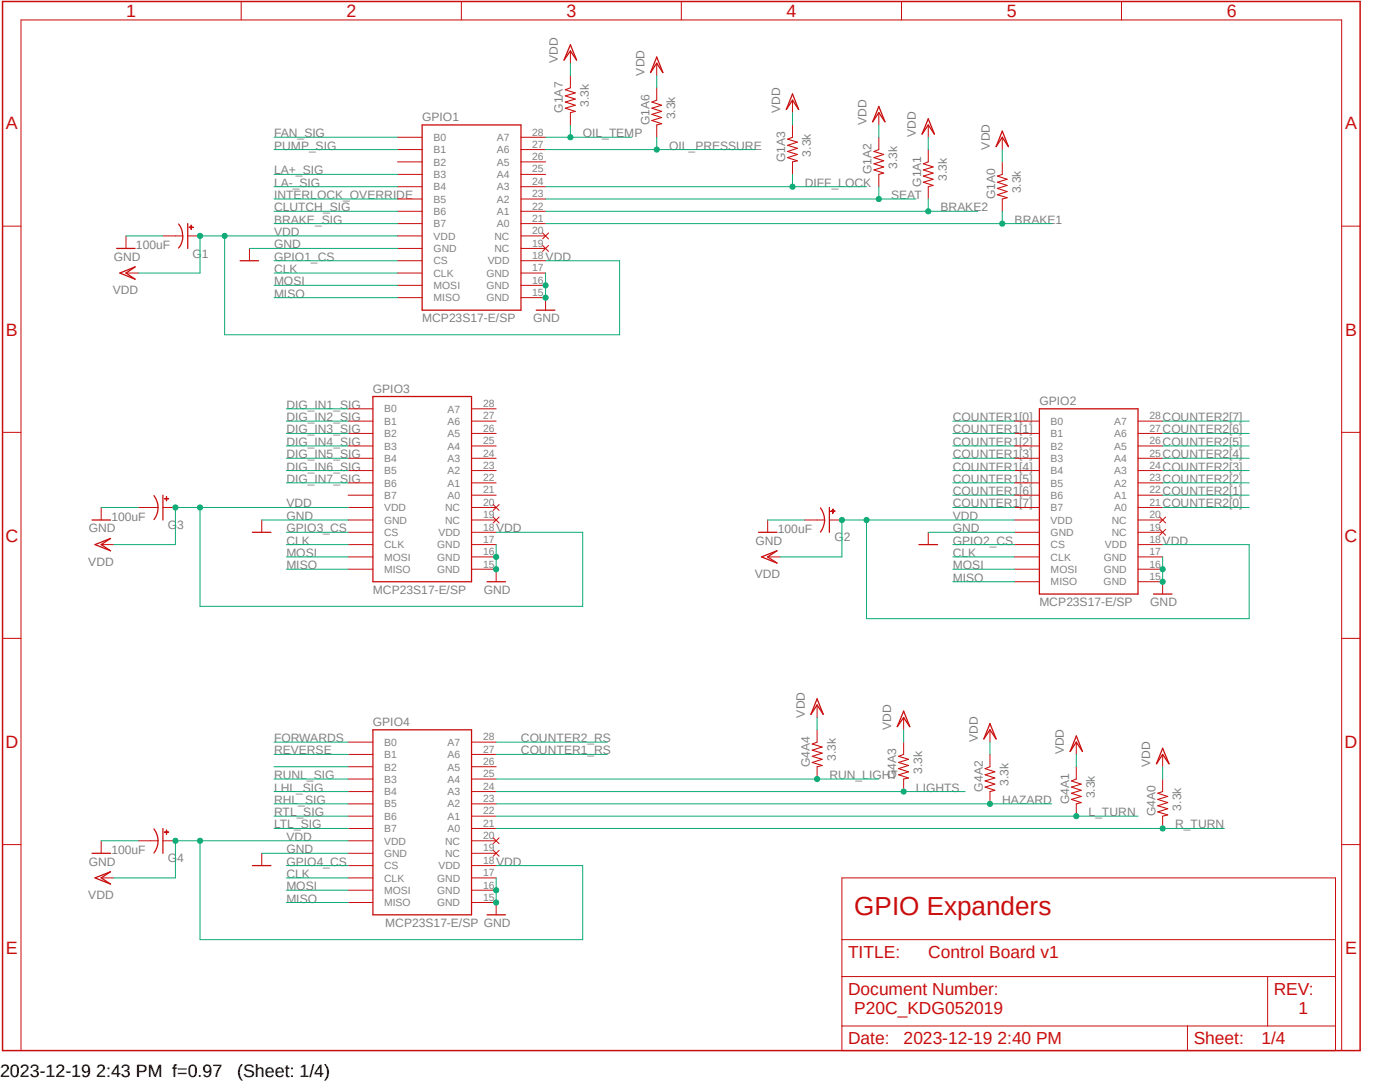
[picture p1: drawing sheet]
<svg xmlns="http://www.w3.org/2000/svg" width="279mm" height="216mm" viewBox="0 0 279 216" stroke-linecap="round" stroke-linejoin="round" font-family="sans-serif">
<path d="M0 0l271.8 210.2M271.8 0l-271.8 210.2" fill="none" stroke="#fff" stroke-width=".2"/>
<path d="M35.6 44.7a3.8 3.8 0 0 1 0 4.8M37.5 44.6v5M47.9 52h3.7M107 61.9h3.7" fill="none" stroke="#c90d0c" stroke-width=".25"/>
<g fill="none" stroke="#c90d0c" stroke-width=".2">
<path d="M48.1 .3v3.7M92.1 .3v3.7M136 .3v3.7M179.9 .3v3.7M223.8 .3v3.7M.5 45.1h3.7M35 47.1h1.4M49.8 49.6v2.4M108.9 59.4v2.5M267.8 45.1h3.6M.5 86.3h3.7M267.8 86.3h3.6"/>
<path d="M.5 127.4h3.7M267.8 127.4h3.6M.5 168.5h3.7M168 175.2h98.5v34.4h-98.5zM267.8 168.5h3.6M168 194.9h98.5M168 187.5h98.5M253 194.9v9.8M4.2 209.6v-205.6h263.6v205.6M168 204.7h98.5M237 204.7v4.9"/>
</g>
<path d="M.5 .3h270.9v209.3h-270.9z" fill="none" stroke="#c90d0c" stroke-width=".3"/>
<path d="M38.1 44.9l.1 .9z" fill-rule="evenodd" fill="#c90d0c"/>
<path d="M38.1 44.9l.1 .9z" fill="none" stroke="#c90d0c" stroke-width=".2"/>
<path d="M37.7 45.3l.9 .1z" fill-rule="evenodd" fill="#c90d0c"/>
<g fill="none" stroke="#c90d0c" stroke-width=".2">
<path d="M113.8 10.2v2.4M113.8 15.1v2.4M131.1 12.6v2.5M131.1 17.5v2.5M158.2 20v2.5M79.3 27.4h4.9M79.3 29.8h4.9M79.3 32.3h4.9M79.3 34.8h4.9M79.3 37.3h4.9M79.3 39.7h4.9M104 27.4h4.9"/>
<path d="M104 29.8h4.9M104 32.3h4.9M104 34.8h4.9M104 37.3h4.9M104 39.7h4.9M113.8 22.5v2.4M131.1 24.9v2.5M158.2 24.9v2.5M158.2 32.3v2.5M175.4 22.5v2.4M175.4 27.4v2.4M175.4 34.8v2.5"/>
<path d="M185.3 24.9v2.5M185.3 29.8v2.5M185.3 37.3v2.4M200 27.4v2.4M200 32.3v2.5M200 39.7v2.5M25.1 54.5h2.5M25.1 47.1v2.5M32.5 47.1h2.5M37.5 47.1h2.4M37.7 45.3l.9 .1zM79.3 47.1h4.9"/>
<path d="M79.3 54.5h4.9M79.3 42.2h4.9M79.3 44.6h4.9M79.3 49.6h4.9M79.3 52h4.9M79.3 56.9h4.9M79.3 59.4h4.9M104 47.1h4.9M104 54.5h4.9M104 42.2h4.9M104 44.6h4.9M104 49.6h4.9"/>
<path d="M104 52h4.9M104 56.9h4.9M104 59.4h4.9M108.3 49l1.2 1.2M108.3 46.5l1.2 1.2M109.5 49l-1.2 1.2M109.5 46.5l-1.2 1.2M69.5 81.6h4.9M69.5 84h4.9M69.5 86.5h4.9M69.5 89h4.9M69.5 91.4h4.9"/>
<path d="M69.5 93.9h4.9M69.5 96.4h4.9M69.5 98.8h4.9M94.1 81.6h4.9M94.1 84h4.9M94.1 86.5h4.9M94.1 89h4.9M94.1 91.4h4.9M94.1 93.9h4.9M94.1 96.4h4.9M94.1 98.8h4.9M202.5 84h4.9"/>
<path d="M202.5 86.5h4.9M202.5 89h4.9M202.5 91.4h4.9M202.5 93.9h4.9M202.5 96.4h4.9M202.5 98.8h4.9M227.1 84h4.9M227.1 86.5h4.9M227.1 89h4.9M227.1 91.4h4.9M227.1 93.9h4.9M227.1 96.4h4.9"/>
<path d="M227.1 98.8h4.9M52.2 103.8v2.4M69.5 101.3h4.9M69.5 103.8h4.9M69.5 106.2h4.9M69.5 108.7h4.9M69.5 111.1h4.9M69.5 113.6h4.9M94.1 113.6h4.9v2.5M94.1 101.3h4.9M94.1 103.8h4.9M94.1 106.2h4.9"/>
<path d="M94.1 108.7h4.9M94.1 111.1h4.9M98.4 103.2l1.2 1.2M98.4 100.7l1.2 1.2M99.6 103.2l-1.2 1.2M99.6 100.7l-1.2 1.2M163.1 103.8h1.4M185.3 106.2v2.5M202.5 101.3h4.9M202.5 103.8h4.9M202.5 106.2h4.9M202.5 108.7h4.9"/>
<path d="M202.5 111.1h4.9M202.5 113.6h4.9M202.5 116.1h4.9M227.1 116.1h4.9v2.4M227.1 101.3h4.9M227.1 103.8h4.9M227.1 106.2h4.9M227.1 108.7h4.9M227.1 111.1h4.9M227.1 113.6h4.9M231.4 105.6l1.2 1.2M231.4 103.2l1.2 1.2"/>
<path d="M232.6 105.6l-1.2 1.2M232.6 103.2l-1.2 1.2"/>
</g>
<g fill="none" stroke="#c90d0c" stroke-width=".25">
<path d="M113.8 8.9l1.3 3.1-1.3-1.8-1.2 1.8zM131.1 11.4l1.2 3.1-1.2-1.9-1.3 1.9zM158.2 18.8l1.2 3-1.2-1.8-1.3 1.8zM84.2 24.9h19.8v37h-19.8zM175.4 21.3l1.2 3-1.2-1.8-1.2 1.8zM185.3 23.7l1.2 3.1-1.2-1.9-1.3 1.9zM200 26.2l1.3 3.1-1.3-1.9-1.2 1.9zM23.3 49.6h3.7M23.9 54.5l3.1-1.2-1.9 1.2 1.9 1.2zM74.4 79.1h19.7v37h-19.7zM207.4 81.6h19.7v36.9h-19.7zM50.4 106.2h3.7"/>
<path d="M97.2 116.1h3.7M163.7 101.3a4.1 4.1 0 0 1 .8 2.5M164.6 103.8a4.6 4.6 0 0 1-.9 2.4M165.5 101.3v4.9M183.4 108.7h3.7M230.2 118.5h3.7"/>
</g>
<path d="M113.8 17.5l-1 .4 2 .6-2 .6 2 .7-2 .6 2 .6-2 .6 2 .6-1 .3M131.1 20l-1 .4 1.9 .6-1.9 .6 1.9 .6-1.9 .6 1.9 .7-1.9 .5 1.9 .7-.9 .2M158.2 27.4l-1 .4 1.9 .6-1.9 .6 1.9 .6-1.9 .6 1.9 .6-1.9 .7 1.9 .6-.9 .2M175.4 29.8l-1 .4 2 .6-2 .7 2 .6-2 .6 2 .6-2 .6 2 .6-1 .3M185.3 32.3l-1 .4 1.9 .6-1.9 .6 1.9 .6-1.9 .6 1.9 .7-1.9 .6 1.9 .6-.9 .3M200 34.8l-.9 .3 1.9 .7-1.9 .6 1.9 .6-1.9 .6 1.9 .6-1.9 .7 1.9 .6-1 .2" fill="none" stroke="#c90d0c" stroke-width=".21"/>
<path d="M166.2 101.6l.1 .8z" fill-rule="evenodd" fill="#c90d0c"/>
<path d="M166.2 101.6l.1 .8z" fill="none" stroke="#c90d0c" stroke-width=".2"/>
<path d="M165.8 101.9l.9 .1z" fill-rule="evenodd" fill="#c90d0c"/>
<path d="M30.1 101.3h1.4M153.2 111.1h2.5M153.2 103.8v2.4M160.6 103.8h2.5M165.5 103.8h2.5M165.8 101.9l.9 .1z" fill="none" stroke="#c90d0c" stroke-width=".2"/>
<path d="M30.7 98.9a4 4 0 0 1 0 4.8M32.5 98.8v5M151.4 106.2h3.7M152 111.1l3.1-1.2-1.9 1.2 1.9 1.3z" fill="none" stroke="#c90d0c" stroke-width=".25"/>
<path d="M33.2 99.1l.1 .8z" fill-rule="evenodd" fill="#c90d0c"/>
<path d="M33.2 99.1l.1 .8z" fill="none" stroke="#c90d0c" stroke-width=".2"/>
<path d="M32.8 99.5l.9 .1z" fill-rule="evenodd" fill="#c90d0c"/>
<g fill="none" stroke="#c90d0c" stroke-width=".2">
<path d="M32.8 99.5l.9 .1zM20.2 108.7h2.5M20.2 101.3v2.5M27.6 101.3h2.5M32.5 101.3h2.5M69.5 148.1h4.9M69.5 150.5h4.9M69.5 153h4.9M69.5 155.4h4.9M69.5 157.9h4.9M94.1 148.1h4.9M94.1 150.5h4.9"/>
<path d="M94.1 153h4.9M94.1 155.4h4.9M94.1 157.9h4.9M30.1 167.8h1.4M52.2 170.3v2.4M69.5 160.4h4.9M69.5 162.9h4.9M69.5 165.3h4.9M69.5 167.8h4.9M69.5 170.3h4.9M69.5 172.7h4.9M69.5 175.2h4.9"/>
<path d="M69.5 177.6h4.9M94.1 160.4h4.9M94.1 162.9h4.9M94.1 165.3h4.9M94.1 167.8h4.9M94.1 170.3h4.9M94.1 172.7h4.9M94.1 175.2h4.9M94.1 177.6h4.9M98.4 169.7l1.2 1.2M98.4 167.2l1.2 1.2M99.6 169.7l-1.2 1.2"/>
<path d="M99.6 167.2l-1.2 1.2M69.5 180.1h4.9M94.1 180.1h4.9v2.4"/>
</g>
<path d="M18.4 103.8h3.7M19 108.7l3.1-1.3-1.9 1.3 1.9 1.2zM74.4 145.6h19.7v36.9h-19.7zM30.7 165.4a4 4 0 0 1 0 4.8M32.5 165.3v5M50.4 172.7h3.7M97.2 182.5h3.7" fill="none" stroke="#c90d0c" stroke-width=".25"/>
<path d="M33.2 165.6l.1 .9z" fill-rule="evenodd" fill="#c90d0c"/>
<path d="M33.2 165.6l.1 .9z" fill="none" stroke="#c90d0c" stroke-width=".2"/>
<path d="M32.8 166l.9 .1z" fill-rule="evenodd" fill="#c90d0c"/>
<g fill="none" stroke="#c90d0c" stroke-width=".2">
<path d="M163.1 140.7v2.5M163.1 145.6v2.5M163.1 153v2.4M180.3 143.2v2.4M180.3 148.1v2.4M180.3 155.4v2.5M197.6 145.6v2.5M197.6 150.5v2.5M197.6 157.9v2.5M214.8 148.1v2.4M214.8 153v2.4M232 150.5v2.5"/>
<path d="M232 155.4v2.5M20.2 175.2h2.5M20.2 167.8v2.5M27.6 167.8h2.5M32.5 167.8h2.5M32.8 166l.9 .1zM214.8 160.4v2.5M232 162.9v2.4"/>
</g>
<path d="M163.1 139.4l1.2 3.1-1.2-1.8-1.3 1.8zM180.3 141.9l1.3 3.1-1.3-1.8-1.2 1.8zM197.6 144.4l1.2 3-1.2-1.8-1.3 1.8zM214.8 146.9l1.2 3-1.2-1.8-1.2 1.8zM232 149.3l1.3 3.1-1.3-1.9-1.2 1.9zM18.4 170.3h3.7M19 175.2l3.1-1.3-1.9 1.3 1.9 1.2z" fill="none" stroke="#c90d0c" stroke-width=".25"/>
<path d="M163.1 148.1l-1 .4 2 .6-2 .6 2 .6-2 .6 2 .6-2 .6 2 .6-1 .3M180.3 150.5l-1 .4 2 .6-2 .6 2 .6-2 .7 2 .6-2 .6 2 .6-1 .2M197.6 153l-1 .4 1.9 .6-1.9 .6 1.9 .6-1.9 .6 1.9 .7-1.9 .6 1.9 .6-.9 .2M214.8 155.4l-1 .4 2 .7-2 .6 2 .6-2 .6 2 .6-2 .6 2 .6-1 .3M232 157.9l-.9 .4 1.9 .6-1.9 .6 1.9 .6-1.9 .7 1.9 .6-1.9 .6 1.9 .6-1 .3" fill="none" stroke="#c90d0c" stroke-width=".21"/>
<path d="M108.9 54.5v2.4" fill="none" stroke="#0dab76" stroke-width=".2"/>
<circle cx="108.9" cy="59.4" r=".51" fill="#0dab76"/>
<g fill="none" stroke="#0dab76" stroke-width=".2">
<path d="M108.9 56.9v2.5"/>
<circle cx="108.9" cy="59.4" r=".51"/>
</g>
<circle cx="108.9" cy="56.9" r=".51" fill="#0dab76"/>
<g fill="none" stroke="#0dab76" stroke-width=".2">
<path d="M25.1 47.1h7.4M49.8 49.6h29.5M232 111.1v2.5"/>
<circle cx="108.9" cy="56.9" r=".51"/>
</g>
<circle cx="232" cy="116.1" r=".51" fill="#0dab76"/>
<g fill="none" stroke="#0dab76" stroke-width=".2">
<path d="M232 113.6v2.5"/>
<circle cx="232" cy="116.1" r=".51"/>
</g>
<circle cx="232" cy="113.6" r=".51" fill="#0dab76"/>
<g fill="none" stroke="#0dab76" stroke-width=".2">
<path d="M99 108.7v2.4M185.3 106.2h17.2"/>
<circle cx="232" cy="113.6" r=".51"/>
</g>
<circle cx="99" cy="113.6" r=".51" fill="#0dab76"/>
<g fill="none" stroke="#0dab76" stroke-width=".2">
<path d="M99 111.1v2.5"/>
<circle cx="99" cy="113.6" r=".51"/>
</g>
<circle cx="99" cy="111.1" r=".51" fill="#0dab76"/>
<g fill="none" stroke="#0dab76" stroke-width=".2">
<path d="M20.2 101.3h7.4M52.2 103.8h17.3M153.2 103.8h7.4M99 175.2v2.4"/>
<circle cx="99" cy="111.1" r=".51"/>
</g>
<circle cx="99" cy="180.1" r=".51" fill="#0dab76"/>
<g fill="none" stroke="#0dab76" stroke-width=".2">
<path d="M99 177.6v2.5"/>
<circle cx="99" cy="180.1" r=".51"/>
</g>
<circle cx="99" cy="177.6" r=".51" fill="#0dab76"/>
<g fill="none" stroke="#0dab76" stroke-width=".2">
<path d="M54.7 37.3h24.6M44.8 47.1h-4.9v7.4h-12.3M54.7 42.2h24.6M54.7 56.9h24.6M54.7 54.5h24.6M57.1 111.1h12.4M57.1 108.7h12.4M190.2 113.6h12.3M190.2 111.1h12.3M20.2 167.8h7.4M52.2 170.3h17.3M57.1 177.6h12.4"/>
<path d="M57.1 175.2h12.4"/>
<circle cx="99" cy="177.6" r=".51"/>
</g>
<circle cx="44.8" cy="47.1" r=".51" fill="#0dab76"/>
<g fill="none" stroke="#0dab76" stroke-width=".2">
<path d="M79.3 47.1h-34.5v19.7h78.9v-14.8h-14.8"/>
<circle cx="44.8" cy="47.1" r=".51"/>
</g>
<circle cx="39.9" cy="47.1" r=".51" fill="#0dab76"/>
<g fill="none" stroke="#0dab76" stroke-width=".2">
<path d="M113.8 12.6v2.5M131.1 15.1v2.4M158.2 22.5v2.4M175.4 24.9v2.5M185.3 27.4v2.4M200 29.8v2.5M172.9 103.8h-4.9v7.3h-12.3"/>
<circle cx="39.9" cy="47.1" r=".51"/>
</g>
<circle cx="168" cy="103.8" r=".51" fill="#0dab76"/>
<g fill="none" stroke="#0dab76" stroke-width=".2">
<path d="M202.5 103.8h-29.6v19.6h76.4v-14.7h-17.3"/>
<circle cx="168" cy="103.8" r=".51"/>
</g>
<circle cx="172.9" cy="103.8" r=".51" fill="#0dab76"/>
<g fill="none" stroke="#0dab76" stroke-width=".2">
<path d="M39.9 101.3h-4.9v7.4h-12.3"/>
<circle cx="172.9" cy="103.8" r=".51"/>
</g>
<circle cx="35" cy="101.3" r=".51" fill="#0dab76"/>
<g fill="none" stroke="#0dab76" stroke-width=".2">
<path d="M69.5 101.3h-29.6v19.7h76.4v-14.8h-17.3"/>
<circle cx="35" cy="101.3" r=".51"/>
</g>
<circle cx="39.9" cy="101.3" r=".51" fill="#0dab76"/>
<g fill="none" stroke="#0dab76" stroke-width=".2">
<path d="M39.9 167.8h-4.9v7.4h-12.3"/>
<circle cx="39.9" cy="101.3" r=".51"/>
</g>
<circle cx="35" cy="167.8" r=".51" fill="#0dab76"/>
<g fill="none" stroke="#0dab76" stroke-width=".2">
<path d="M69.5 167.8h-29.6v19.7h76.4v-14.8h-17.3"/>
<circle cx="35" cy="167.8" r=".51"/>
</g>
<circle cx="39.9" cy="167.8" r=".51" fill="#0dab76"/>
<g fill="none" stroke="#0dab76" stroke-width=".2">
<path d="M175.4 39.7h7.4M163.1 143.2v2.4M180.3 145.6v2.5M197.6 148.1v2.4M214.8 150.5v2.5M232 153v2.4"/>
<circle cx="39.9" cy="167.8" r=".51"/>
</g>
<circle cx="175.4" cy="39.7" r=".51" fill="#0dab76"/>
<g fill="none" stroke="#0dab76" stroke-width=".2">
<path d="M175.4 37.3v2.4h-66.5M185.3 42.2h9.8"/>
<circle cx="175.4" cy="39.7" r=".51"/>
</g>
<circle cx="185.2" cy="42.2" r=".51" fill="#0dab76"/>
<g fill="none" stroke="#0dab76" stroke-width=".2">
<path d="M185.3 39.7v2.5h-76.4M200 44.6h9.9"/>
<circle cx="185.2" cy="42.2" r=".51"/>
</g>
<circle cx="200" cy="44.6" r=".51" fill="#0dab76"/>
<g fill="none" stroke="#0dab76" stroke-width=".2">
<path d="M54.7 39.7h24.6M54.7 27.4h24.6M54.7 29.8h24.6M54.7 34.8h24.6M113.8 27.4h12.3M54.7 44.6h24.6M200 42.2v2.4h-91.1"/>
<circle cx="200" cy="44.6" r=".51"/>
</g>
<circle cx="113.8" cy="27.4" r=".51" fill="#0dab76"/>
<g fill="none" stroke="#0dab76" stroke-width=".2">
<path d="M113.8 24.9v2.5h-4.9M131.1 29.8h19.6"/>
<circle cx="113.8" cy="27.4" r=".51"/>
</g>
<circle cx="131.1" cy="29.8" r=".51" fill="#0dab76"/>
<g fill="none" stroke="#0dab76" stroke-width=".2">
<path d="M131.1 27.4v2.4h-22.2M158.2 37.3h14.7"/>
<circle cx="131.1" cy="29.8" r=".51"/>
</g>
<circle cx="158.2" cy="37.3" r=".51" fill="#0dab76"/>
<g fill="none" stroke="#0dab76" stroke-width=".2">
<path d="M158.2 34.8v2.5h-49.3M54.7 52h24.6M54.7 59.4h24.6M57.1 84h12.4M57.1 86.5h12.4M57.1 89h12.4M57.1 91.4h12.4M57.1 93.9h12.4M57.1 96.4h12.4M57.1 81.6h12.4M190.2 84h12.3M190.2 86.5h12.3"/>
<path d="M190.2 89h12.3M190.2 91.4h12.3M190.2 93.9h12.3M190.2 96.4h12.3M190.2 98.8h12.3M232 84h17.3M232 86.5h17.3M232 89h17.3M232 91.4h17.3M232 93.9h17.3M232 96.4h17.3M232 98.8h17.3"/>
<path d="M57.1 113.6h12.4M57.1 106.2h12.4M190.2 116.1h12.3M190.2 101.3h12.3M190.2 108.7h12.3M232 101.3h17.3M99 150.5h22.2M99 148.1h22.2M57.1 172.7h12.4M99 165.3h145.3M57.1 180.1h12.4"/>
<circle cx="158.2" cy="37.3" r=".51"/>
</g>
<circle cx="232" cy="165.3" r=".51" fill="#0dab76"/>
<g fill="none" stroke="#0dab76" stroke-width=".2">
<path d="M99 162.9h128.1"/>
<circle cx="232" cy="165.3" r=".51"/>
</g>
<circle cx="214.8" cy="162.9" r=".51" fill="#0dab76"/>
<g fill="none" stroke="#0dab76" stroke-width=".2">
<path d="M99 160.4h110.9"/>
<circle cx="214.8" cy="162.9" r=".51"/>
</g>
<circle cx="197.6" cy="160.4" r=".51" fill="#0dab76"/>
<g fill="none" stroke="#0dab76" stroke-width=".2">
<path d="M99 157.9h93.6"/>
<circle cx="197.6" cy="160.4" r=".51"/>
</g>
<circle cx="180.3" cy="157.9" r=".51" fill="#0dab76"/>
<g fill="none" stroke="#0dab76" stroke-width=".2">
<path d="M54.7 148.1h14.8M54.7 150.5h14.8M54.7 153h14.8M54.7 155.4h14.8M54.7 157.9h14.8M99 155.4h76.4M54.7 160.4h14.8M54.7 162.9h14.8M54.7 165.3h14.8"/>
<circle cx="180.3" cy="157.9" r=".51"/>
</g>
<circle cx="163.1" cy="155.4" r=".51" fill="#0dab76"/>
<circle cx="163.1" cy="155.4" r=".51" fill="none" stroke="#0dab76" stroke-width=".2"/>
<text font-size="5.2" fill="#c90d0c" x="170.5" y="182.5">GPIO Expanders</text>
<g font-size="3.6" fill="#c90d0c">
<text x="25.2" y="3.4">1</text>
<text x="69.1" y="3.4">2</text>
<text x="113" y="3.4">3</text>
<text x="157" y="3.4">4</text>
<text x="200.9" y="3.4">5</text>
<text x="244.8" y="3.4">6</text>
<text x="1.2" y="25.8">A</text>
<text x="268.4" y="25.8">A</text>
<text x="1.2" y="67">B</text>
<text x="268.4" y="67">B</text>
<text x="1.1" y="108.1">C</text>
<text x="268.4" y="108.1">C</text>
<text x="1.1" y="149.2">D</text>
<text x="268.4" y="149.2">D</text>
<text x="1.2" y="190.4">E</text>
<text x="268.4" y="190.4">E</text>
</g>
<g font-size="3.6">
<text x="0" y="214.9">2023-12-19 2:43 PM f=0.97</text>
<text x="47.3" y="214.9">(Sheet: 1/4)</text>
</g>
<g font-size="3.5" fill="#c90d0c">
<text x="169.2" y="191.2">TITLE:</text>
<text x="185.3" y="191.2">Control Board v1</text>
<text x="169.2" y="198.6">Document Number:</text>
<text x="170.5" y="202.3">P20C_KDG052019</text>
<text x="254.2" y="198.6">REV:</text>
<text x="259.2" y="202.3">1</text>
<text x="169.2" y="208.4">Date:</text>
<text x="180.3" y="208.4">2023-12-19 2:40 PM</text>
<text x="238.2" y="208.4">Sheet:</text>
<text x="251.7" y="208.4">1/4</text>
</g>
<g font-size="2.4" fill="#808080">
<text x="111.3" y="12.6" transform="rotate(-90 111.3 12.6)">VDD</text>
<text x="128.6" y="15.1" transform="rotate(-90 128.6 15.1)">VDD</text>
<text x="112.4" y="22.5" transform="rotate(-90 112.4 22.5)">G1A7</text>
<text x="117.5" y="21.4" transform="rotate(-90 117.5 21.4)">3.3k</text>
<text x="134.7" y="23.8" transform="rotate(-90 134.7 23.8)">3.3k</text>
<text x="155.7" y="22.5" transform="rotate(-90 155.7 22.5)">VDD</text>
<text x="54.7" y="27.4">FAN_SIG</text>
<text x="54.7" y="29.8">PUMP_SIG</text>
<text x="84.2" y="24.2">GPIO1</text>
<text x="116.3" y="27.4">OIL_TEMP</text>
<text x="129.6" y="24.9" transform="rotate(-90 129.6 24.9)">G1A6</text>
<text x="133.5" y="29.8">OIL_PRESSURE</text>
<text x="172.9" y="24.9" transform="rotate(-90 172.9 24.9)">VDD</text>
<text x="182.8" y="27.4" transform="rotate(-90 182.8 27.4)">VDD</text>
<text x="197.6" y="29.8" transform="rotate(-90 197.6 29.8)">VDD</text>
<text x="54.7" y="34.8">LA+_SIG</text>
<text x="156.7" y="32.3" transform="rotate(-90 156.7 32.3)">G1A3</text>
<text x="161.8" y="31.2" transform="rotate(-90 161.8 31.2)">3.3k</text>
<text x="173.9" y="34.8" transform="rotate(-90 173.9 34.8)">G1A2</text>
<text x="179.1" y="33.7" transform="rotate(-90 179.1 33.7)">3.3k</text>
<text x="54.7" y="37.3">LA-_SIG</text>
<text x="54.7" y="39.7">INTERLOCK_OVERRIDE</text>
<text x="160.6" y="37.3">DIFF_LOCK</text>
<text x="177.8" y="39.7">SEAT</text>
<text x="183.8" y="37.3" transform="rotate(-90 183.8 37.3)">G1A1</text>
<text x="188.9" y="36.2" transform="rotate(-90 188.9 36.2)">3.3k</text>
<text x="198.6" y="39.7" transform="rotate(-90 198.6 39.7)">G1A0</text>
<text x="203.7" y="38.6" transform="rotate(-90 203.7 38.6)">3.3k</text>
<text x="54.7" y="42.2">CLUTCH_SIG</text>
<text x="54.7" y="47.1">VDD</text>
<text x="54.7" y="44.6">BRAKE_SIG</text>
<text x="187.7" y="42.2">BRAKE2</text>
<text x="202.5" y="44.6">BRAKE1</text>
<text x="22.7" y="52">GND</text>
<text x="27.1" y="49.7">100uF</text>
<text x="38.4" y="51.4">G1</text>
<text x="54.7" y="49.6">GND</text>
<text x="54.7" y="52">GPIO1_CS</text>
<text x="108.9" y="52">VDD</text>
<text x="22.5" y="58.7">VDD</text>
<text x="54.7" y="56.9">MOSI</text>
<text x="54.7" y="54.5">CLK</text>
<text x="54.7" y="59.4">MISO</text>
<text x="84.2" y="64.3">MCP23S17-E/SP</text>
<text x="106.4" y="64.3">GND</text>
<text x="57.1" y="81.6">DIG_IN1_SIG</text>
<text x="74.4" y="78.4">GPIO3</text>
<text x="207.4" y="80.9">GPIO2</text>
<text x="57.1" y="84">DIG_IN2_SIG</text>
<text x="57.1" y="86.5">DIG_IN3_SIG</text>
<text x="57.1" y="89">DIG_IN4_SIG</text>
<text x="190.2" y="84">COUNTER1[0]</text>
<text x="190.2" y="86.5">COUNTER1[1]</text>
<text x="190.2" y="89">COUNTER1[2]</text>
<text x="232" y="84">COUNTER2[7]</text>
<text x="232" y="86.5">COUNTER2[6]</text>
<text x="232" y="89">COUNTER2[5]</text>
<text x="57.1" y="91.4">DIG_IN5_SIG</text>
<text x="57.1" y="93.9">DIG_IN6_SIG</text>
<text x="190.2" y="91.4">COUNTER1[3]</text>
<text x="190.2" y="93.9">COUNTER1[4]</text>
<text x="232" y="91.4">COUNTER2[4]</text>
<text x="232" y="93.9">COUNTER2[3]</text>
<text x="57.1" y="101.3">VDD</text>
<text x="57.1" y="96.4">DIG_IN7_SIG</text>
<text x="190.2" y="96.4">COUNTER1[5]</text>
<text x="190.2" y="98.8">COUNTER1[6]</text>
<text x="190.2" y="101.3">COUNTER1[7]</text>
<text x="232" y="96.4">COUNTER2[2]</text>
<text x="232" y="98.8">COUNTER2[1]</text>
<text x="232" y="101.3">COUNTER2[0]</text>
<text x="17.7" y="106.2">GND</text>
<text x="22.2" y="103.9">100uF</text>
<text x="33.5" y="105.6">G3</text>
<text x="57.1" y="103.8">GND</text>
<text x="57.1" y="106.2">GPIO3_CS</text>
<text x="99" y="106.2">VDD</text>
<text x="155.2" y="106.3">100uF</text>
<text x="190.2" y="106.2">GND</text>
<text x="190.2" y="103.8">VDD</text>
<text x="17.6" y="112.9">VDD</text>
<text x="57.1" y="111.1">MOSI</text>
<text x="57.1" y="108.7">CLK</text>
<text x="57.1" y="113.6">MISO</text>
<text x="150.7" y="108.7">GND</text>
<text x="166.5" y="108">G2</text>
<text x="190.2" y="113.6">MOSI</text>
<text x="190.2" y="111.1">CLK</text>
<text x="190.2" y="108.7">GPIO2_CS</text>
<text x="232" y="108.7">VDD</text>
<text x="74.4" y="118.5">MCP23S17-E/SP</text>
<text x="96.6" y="118.5">GND</text>
<text x="150.6" y="115.3">VDD</text>
<text x="190.2" y="116.1">MISO</text>
<text x="207.4" y="121">MCP23S17-E/SP</text>
<text x="229.6" y="121">GND</text>
<text x="160.6" y="143.2" transform="rotate(-90 160.6 143.2)">VDD</text>
<text x="54.7" y="148.1">FORWARDS</text>
<text x="74.4" y="144.9">GPIO4</text>
<text x="104" y="148.1">COUNTER2_RS</text>
<text x="177.8" y="145.6" transform="rotate(-90 177.8 145.6)">VDD</text>
<text x="195.1" y="148.1" transform="rotate(-90 195.1 148.1)">VDD</text>
<text x="54.7" y="150.5">REVERSE</text>
<text x="54.7" y="155.4">RUNL_SIG</text>
<text x="104" y="150.5">COUNTER1_RS</text>
<text x="161.6" y="153" transform="rotate(-90 161.6 153)">G4A4</text>
<text x="165.5" y="155.4">RUN_LIGHT</text>
<text x="166.8" y="151.9" transform="rotate(-90 166.8 151.9)">3.3k</text>
<text x="178.9" y="155.5" transform="rotate(-90 178.9 155.5)">G4A3</text>
<text x="184" y="154.4" transform="rotate(-90 184 154.4)">3.3k</text>
<text x="212.3" y="150.5" transform="rotate(-90 212.3 150.5)">VDD</text>
<text x="229.6" y="153" transform="rotate(-90 229.6 153)">VDD</text>
<text x="54.7" y="157.9">LHL_SIG</text>
<text x="54.7" y="160.4">RHL_SIG</text>
<text x="182.8" y="157.9">LIGHTS</text>
<text x="196.1" y="157.9" transform="rotate(-90 196.1 157.9)">G4A2</text>
<text x="200" y="160.4">HAZARD</text>
<text x="201.3" y="156.8" transform="rotate(-90 201.3 156.8)">3.3k</text>
<text x="213.4" y="160.4" transform="rotate(-90 213.4 160.4)">G4A1</text>
<text x="218.5" y="159.3" transform="rotate(-90 218.5 159.3)">3.3k</text>
<text x="235.8" y="161.8" transform="rotate(-90 235.8 161.8)">3.3k</text>
<text x="54.7" y="162.9">RTL_SIG</text>
<text x="54.7" y="165.3">LTL_SIG</text>
<text x="57.1" y="167.8">VDD</text>
<text x="217.3" y="162.9">L_TURN</text>
<text x="230.6" y="162.9" transform="rotate(-90 230.6 162.9)">G4A0</text>
<text x="234.5" y="165.3">R_TURN</text>
<text x="17.7" y="172.7">GND</text>
<text x="22.2" y="170.4">100uF</text>
<text x="33.5" y="172.1">G4</text>
<text x="57.1" y="170.3">GND</text>
<text x="57.1" y="172.7">GPIO4_CS</text>
<text x="99" y="172.7">VDD</text>
<text x="17.6" y="179.4">VDD</text>
<text x="57.1" y="177.6">MOSI</text>
<text x="57.1" y="175.2">CLK</text>
<text x="57.1" y="180.1">MISO</text>
<text x="76.9" y="185">MCP23S17-E/SP GND</text>
</g>
<g font-size="2.1" fill="#808080">
<text x="86.5" y="28.1">B0</text>
<text x="99.1" y="28.2">A7</text>
<text x="106.2" y="29.5">27</text>
<text x="106.2" y="27.1">28</text>
<text x="86.5" y="30.6">B1</text>
<text x="86.5" y="33.1">B2</text>
<text x="86.5" y="35.5">B3</text>
<text x="99.1" y="35.5">A4</text>
<text x="99.1" y="33.1">A5</text>
<text x="99.1" y="30.6">A6</text>
<text x="106.2" y="34.4">25</text>
<text x="106.2" y="32">26</text>
<text x="86.5" y="38">B4</text>
<text x="86.5" y="40.4">B5</text>
<text x="99.1" y="40.4">A2</text>
<text x="99.1" y="38">A3</text>
<text x="106.2" y="41.8">22</text>
<text x="106.2" y="39.4">23</text>
<text x="106.2" y="36.9">24</text>
<text x="86.5" y="42.9">B6</text>
<text x="86.5" y="45.4">B7</text>
<text x="86.5" y="47.8">VDD</text>
<text x="98.7" y="47.8">NC</text>
<text x="99.1" y="45.4">A0</text>
<text x="99.1" y="42.9">A1</text>
<text x="106.2" y="46.7">20</text>
<text x="106.2" y="44.3">21</text>
<text x="86.5" y="50.3">GND</text>
<text x="86.5" y="52.7">CS</text>
<text x="97.3" y="52.7">VDD</text>
<text x="98.7" y="50.3">NC</text>
<text x="106.2" y="51.7">18</text>
<text x="106.2" y="49.2">19</text>
<text x="86.5" y="55.2">CLK</text>
<text x="86.5" y="57.7">MOSI</text>
<text x="97.1" y="57.7">GND</text>
<text x="97.1" y="55.2">GND</text>
<text x="106.2" y="59.1">15</text>
<text x="106.2" y="56.6">16</text>
<text x="106.2" y="54.1">17</text>
<text x="86.5" y="60.2">MISO</text>
<text x="97.1" y="60.2">GND</text>
<text x="76.7" y="82.3">B0</text>
<text x="89.3" y="82.3">A7</text>
<text x="96.4" y="83.7">27</text>
<text x="96.4" y="81.2">28</text>
<text x="229.4" y="83.7">28</text>
<text x="76.7" y="84.8">B1</text>
<text x="76.7" y="87.2">B2</text>
<text x="76.7" y="89.7">B3</text>
<text x="89.3" y="89.7">A4</text>
<text x="89.3" y="87.2">A5</text>
<text x="89.3" y="84.8">A6</text>
<text x="96.4" y="88.6">25</text>
<text x="96.4" y="86.1">26</text>
<text x="209.7" y="84.8">B0</text>
<text x="209.7" y="87.2">B1</text>
<text x="209.7" y="89.7">B2</text>
<text x="222.3" y="89.7">A5</text>
<text x="222.3" y="87.2">A6</text>
<text x="222.3" y="84.8">A7</text>
<text x="229.4" y="88.6">26</text>
<text x="229.4" y="86.1">27</text>
<text x="76.7" y="92.2">B4</text>
<text x="76.7" y="94.6">B5</text>
<text x="89.3" y="94.6">A2</text>
<text x="89.3" y="92.2">A3</text>
<text x="96.4" y="93.6">23</text>
<text x="96.4" y="91.1">24</text>
<text x="209.7" y="92.2">B3</text>
<text x="209.7" y="94.6">B4</text>
<text x="222.3" y="94.6">A3</text>
<text x="222.3" y="92.2">A4</text>
<text x="229.4" y="93.6">24</text>
<text x="229.4" y="91.1">25</text>
<text x="76.7" y="97.1">B6</text>
<text x="76.7" y="99.6">B7</text>
<text x="89.3" y="99.6">A0</text>
<text x="89.3" y="97.1">A1</text>
<text x="96.4" y="100.9">20</text>
<text x="96.4" y="98.5">21</text>
<text x="96.4" y="96">22</text>
<text x="209.7" y="97.1">B5</text>
<text x="209.7" y="99.6">B6</text>
<text x="222.3" y="99.6">A1</text>
<text x="222.3" y="97.1">A2</text>
<text x="229.4" y="100.9">21</text>
<text x="229.4" y="98.5">22</text>
<text x="229.4" y="96">23</text>
<text x="76.7" y="102">VDD</text>
<text x="76.7" y="104.5">GND</text>
<text x="76.7" y="106.9">CS</text>
<text x="87.5" y="106.9">VDD</text>
<text x="88.9" y="104.5">NC</text>
<text x="88.9" y="102">NC</text>
<text x="96.4" y="105.9">18</text>
<text x="96.4" y="103.4">19</text>
<text x="209.7" y="102">B7</text>
<text x="209.7" y="104.5">VDD</text>
<text x="209.7" y="106.9">GND</text>
<text x="221.9" y="106.9">NC</text>
<text x="221.9" y="104.5">NC</text>
<text x="222.3" y="102">A0</text>
<text x="229.4" y="105.9">19</text>
<text x="229.4" y="103.4">20</text>
<text x="76.7" y="109.4">CLK</text>
<text x="76.7" y="111.9">MOSI</text>
<text x="87.2" y="111.9">GND</text>
<text x="87.2" y="109.4">GND</text>
<text x="96.4" y="113.2">15</text>
<text x="96.4" y="110.8">16</text>
<text x="96.4" y="108.3">17</text>
<text x="209.7" y="109.4">CS</text>
<text x="209.7" y="111.9">CLK</text>
<text x="220.3" y="111.9">GND</text>
<text x="220.5" y="109.4">VDD</text>
<text x="229.4" y="113.2">16</text>
<text x="229.4" y="110.8">17</text>
<text x="229.4" y="108.3">18</text>
<text x="76.7" y="114.3">MISO</text>
<text x="87.2" y="114.3">GND</text>
<text x="209.7" y="114.3">MOSI</text>
<text x="209.7" y="116.8">MISO</text>
<text x="220.3" y="116.8">GND</text>
<text x="220.3" y="114.3">GND</text>
<text x="229.4" y="115.7">15</text>
<text x="76.7" y="148.8">B0</text>
<text x="89.3" y="148.8">A7</text>
<text x="96.4" y="147.7">28</text>
<text x="76.7" y="151.3">B1</text>
<text x="76.7" y="153.8">B2</text>
<text x="89.3" y="153.8">A5</text>
<text x="89.3" y="151.3">A6</text>
<text x="96.4" y="155.1">25</text>
<text x="96.4" y="152.7">26</text>
<text x="96.4" y="150.2">27</text>
<text x="76.7" y="156.2">B3</text>
<text x="76.7" y="158.7">B4</text>
<text x="76.7" y="161.1">B5</text>
<text x="89.3" y="161.1">A2</text>
<text x="89.3" y="158.7">A3</text>
<text x="89.3" y="156.2">A4</text>
<text x="96.4" y="160.1">23</text>
<text x="96.4" y="157.6">24</text>
<text x="76.7" y="163.6">B6</text>
<text x="76.7" y="166.1">B7</text>
<text x="89.3" y="166.1">A0</text>
<text x="89.3" y="163.6">A1</text>
<text x="96.4" y="167.4">20</text>
<text x="96.4" y="165">21</text>
<text x="96.4" y="162.5">22</text>
<text x="76.7" y="168.5">VDD</text>
<text x="76.7" y="171">GND</text>
<text x="76.7" y="173.4">CS</text>
<text x="87.5" y="173.4">VDD</text>
<text x="88.9" y="171">NC</text>
<text x="88.9" y="168.5">NC</text>
<text x="96.4" y="172.4">18</text>
<text x="96.4" y="169.9">19</text>
<text x="76.7" y="175.9">CLK</text>
<text x="76.7" y="178.4">MOSI</text>
<text x="87.2" y="178.4">GND</text>
<text x="87.2" y="175.9">GND</text>
<text x="96.4" y="179.7">15</text>
<text x="96.4" y="177.3">16</text>
<text x="96.4" y="174.8">17</text>
<text x="76.7" y="180.8">MISO</text>
<text x="87.2" y="180.8">GND</text>
</g>
</svg>
